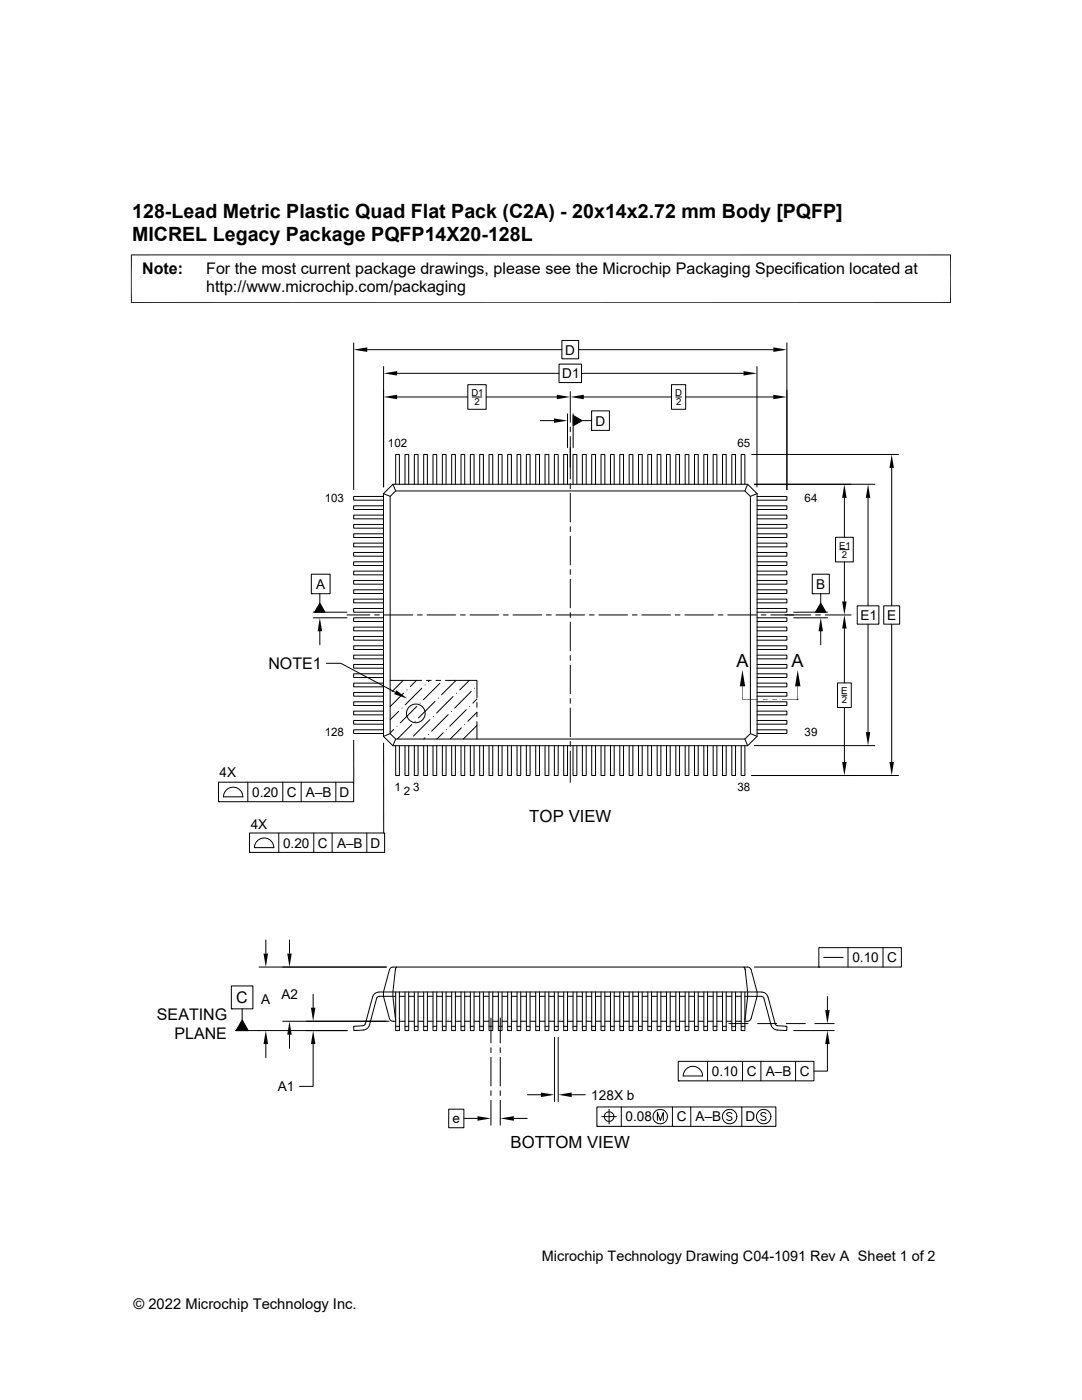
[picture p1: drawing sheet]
<svg xmlns="http://www.w3.org/2000/svg" width="216mm" height="279mm" viewBox="0 0 216 279" stroke-linecap="round" stroke-linejoin="round" font-family="sans-serif">
<g fill="none" stroke="#000" stroke-width=".2">
<path d="M26.1 50.9h163.7M26.2 50.8v9.7M189.7 50.8v9.7M26.1 60.4h163.7M70.6 68.4v29.3M73.3 69.8h38.8M76.5 73.2v24M79.2 74.5h32.3M79.2 79.2h14.1M93.3 76.8h3.7v4.9h-3.7zM94.2 79.2h1.9M97 79.2h14.1"/>
<path d="M111.5 72.7h4.5v3.6h-4.5zM112.1 67.9h3.4v3.7h-3.4zM113.8 78.1v6.2M115.5 69.8h38.8M116 74.5h32.4M116.5 79.2h17.5M134 76.8h2.8v4.9h-2.8zM134.9 79.2h1.1M136.8 79.2h17.5M151 73.2v24M157 68.4v29.3M76.5 98.5l1.4 .6"/>
<path d="M76.5 99.1h-5.9v.7h5.9M76.5 98.5l1.9-1.9h70.8l1.9 1.9v48.5l-1.9 1.8h-70.8l-1.9-1.8zM77.9 99.1l1.1-1.1h69.6l1.1 1.1v47.3l-1.1 1.1h-69.6l-1.1-1.1zM78.4 96.6l.6 1.4M79 96.6v-5.9h.7v5.9M80.8 96.6v-5.9h.8v5.9M82.7 96.6v-5.9h.7v5.9M84.5 96.6v-5.9h.8v5.9M86.4 96.6v-5.9h.7v5.9M88.3 96.6v-5.9h.7v5.9M90.1 96.6v-5.9h.8v5.9M92 96.6v-5.9h.7v5.9"/>
<path d="M93.9 96.6v-5.9h.7v5.9M95.7 96.6v-5.9h.8v5.9M97.6 96.6v-5.9h.7v5.9M99.4 96.6v-5.9h.8v5.9M101.3 96.6v-5.9h.7v5.9M103.2 96.6v-5.9h.7v5.9M105 96.6v-5.9h.8v5.9M106.9 96.6v-5.9h.8v5.9M107.8 83.9h2.7M108.8 96.6v-5.9h.7v5.9M110.6 96.6v-5.9h.8v5.9M112.5 96.6v-5.9h.7v5.9"/>
<path d="M113.2 82.6v6.7M113.8 85.2v1M113.8 87.1v8.5M113.8 96.5v1M113.8 98.4v5.8M114.3 96.6v-5.9h.8v5.9M114.4 82.9l1.8 1-1.8 1.1zM114.4 82.6v6.7M116.2 83.9h1.8M116.2 96.6v-5.9h.8v5.9M118 82h3.6v3.9h-3.6zM118 85.9h.1"/>
<path d="M118.1 96.6v-5.9h.7v5.9M119.9 96.6v-5.9h.8v5.9M121.8 96.6v-5.9h.8v5.9M123.7 96.6v-5.9h.7v5.9M125.5 96.6v-5.9h.8v5.9M127.4 96.6v-5.9h.7v5.9M129.3 96.6v-5.9h.7v5.9M131.1 96.6v-5.9h.8v5.9M133 96.6v-5.9h.7v5.9M134.9 96.6v-5.9h.7v5.9M136.7 96.6v-5.9h.8v5.9M138.6 96.6v-5.9h.7v5.9"/>
<path d="M140.4 96.6v-5.9h.8v5.9M142.3 96.6v-5.9h.7v5.9M144.2 96.6v-5.9h.7v5.9M146 96.6v-5.9h.8v5.9M147.9 96.6v-5.9h.7v5.9M149.2 96.6l-.6 1.4M150 90.7h29.3M150.5 96.6h24.1M151.1 98.5l-1.4 .6M151.1 99.1h5.9v.7h-5.9M168.5 99.4v7.8M173.2 99.4v21.5"/>
<path d="M177.9 93.4v27.5M62.1 114.6h3.8v3.9h-3.8zM62.1 118.5h.1M63.8 118.5v1.9M76.5 100.9h-5.9v.8h5.9M76.5 102.8h-5.9v.7h5.9M76.5 104.7h-5.9v.7h5.9M76.5 106.5h-5.9v.8h5.9M76.5 108.4h-5.9v.7h5.9M76.5 110.3h-5.9v.7h5.9M76.5 112.1h-5.9v.8h5.9M76.5 114h-5.9v.7h5.9"/>
<path d="M76.5 115.8h-5.9v.8h5.9M76.5 117.7h-5.9v.7h5.9M76.5 119.6h-5.9v.7h5.9M113.8 105.1v1M113.8 107v5.7M113.8 113.7v.9M113.8 115.6v5.7M151.1 100.9h5.9v.8h-5.9M151.1 102.8h5.9v.7h-5.9M151.1 104.7h5.9v.7h-5.9M151.1 106.5h5.9v.8h-5.9M151.1 108.4h5.9v.7h-5.9"/>
<path d="M151.1 110.3h5.9v.7h-5.9M151.1 112.1h5.9v.8h-5.9M151.1 114h5.9v.7h-5.9M151.1 115.8h5.9v.8h-5.9M151.1 117.7h5.9v.7h-5.9M151.1 119.6h5.9v.7h-5.9M162.1 114.6h3.4v3.9h-3.4zM162.1 118.5h.1M163.8 118.5v1.9M166.7 107.2h3.6v4.9h-3.6zM167.6 109.7h1.8M168.5 112.1v7.9"/>
<path d="M62.5 123.3h6.7M62.5 122.2h6.7M63.8 120.4l1.1 1.8h-2.1zM63.8 126v2.7M65.1 132.4h2.9l10.9 5.8M69.2 122.7h4.6M74.7 122.7h1M76.5 121.4h-5.9v.8h5.9M76.5 123.3h-5.9v.7h5.9M76.5 125.2h-5.9v.7h5.9M76.5 127h-5.9v.8h5.9M76.5 128.9h-5.9v.7h5.9"/>
<path d="M76.5 130.7h-5.9v.8h5.9M76.5 132.6h-5.9v.8h5.9M76.5 134.5h-5.9v.7h5.9M76.5 136.3h-5.9v.8h5.9M76.5 138.2h-5.9v.7h5.9M76.6 122.7h5.8M77.9 135.8h6.2M80.5 135.8l-2.3 2.2M80.5 138.3l-2.6 2.7M81.2 137.7h.1M83.1 135.8l-1.2 1.2M83.3 122.7h1"/>
<path d="M84.2 137.4l-3.3 3.3M84.8 136.7h.1M85.1 135.8h.9M85.2 122.7h5.7M85.7 135.8l-.2 .2M86.8 140l-3.3 3.3M87 135.8h.9M87.4 139.3h.1M87.8 136.4l-3.3 3.3M88.9 135.8h6.3v3.5M90.4 139l-3.3 3.3M91 135.8l-2.9 2.9"/>
<path d="M91.1 138.3h.1M91.9 122.7h.9M93.6 135.8l-1.9 1.9M93.8 122.7h5.7M94 138l-3.3 3.3M94.7 137.4h.1M95.2 139.5l-.8 .8M100.5 122.7h.9M102.4 122.7h5.7M109 122.7h1M110.9 122.7h5.7M113.8 122.3v.9"/>
<path d="M113.8 124.2v5.7M113.8 130.8v1M113.8 132.7v5.8M113.8 139.4v1M117.6 122.7h1M119.5 122.7h5.7M126.2 122.7h.9M128.1 122.7h5.7M134.7 122.7h1M136.7 122.7h5.7M143.3 122.7h1M145.2 122.7h5.7"/>
<path d="M148.1 139.6h3.2M148.2 137v2.6M151.1 121.4h5.9v.8h-5.9M151.1 123.3h5.9v.7h-5.9M151.1 125.2h5.9v.7h-5.9M151.1 127h5.9v.8h-5.9M151.1 128.9h5.9v.7h-5.9M151.1 130.7h5.9v.8h-5.9M151.1 132.6h5.9v.8h-5.9M151.1 134.5h5.9v.7h-5.9M151.1 136.3h5.9v.8h-5.9M151.1 138.2h5.9v.7h-5.9"/>
<path d="M151.9 122.7h.9M153.8 122.7h8M156 139.6h3.2M158.4 123.3h6.7M158.4 122.2h6.7M159.2 139.6h.1M159.2 137v2.7M162.8 122.7h.9M163.8 120.4l1 1.8h-2.1zM163.8 126v2.7M164.7 122.7h5.1M167.1 136.3h2.8v4.9h-2.8z"/>
<path d="M168 138.7h1M168.5 125.4v10.9M171 120.9h4.4v3.7h-4.4zM173.2 124.6v21.5M176.3 120.9h3.2v3.7h-3.2zM177.9 124.6v27.5M43.6 156.1h27v3.9h-27zM43.6 160h.1M48.5 159a1.93 1.93 0 0 0-2-1.9 1.93 1.93 0 0 0-1.9 1.9h3.9M49.4 156.1v3.9M56.4 156.1v3.9M60.1 156.1v3.9"/>
<path d="M67 156.1v3.9M70.6 147.7v8.4M76.5 140.1h-5.9v.7h5.9M76.5 141.9h-5.9v.8h5.9M76.5 143.8h-5.9v.7h5.9M76.5 145.6h-5.9v.8h5.9M76.5 148.3l.1 17.9M77.9 146.4l-1.4 .6M78.5 145.6l-.6 .7M79 147.5l-.6 1.3M79 148.8v6h.7v-6M79.2 144.9h.1"/>
<path d="M79.5 142l-1.6 1.6M80.2 141.3h.1M80.8 148.8v6h.8v-6M82.2 144.6l-2.9 2.9M82.7 148.8v6h.7v-6M82.8 143.9h.1M83.2 141l-3.3 3.3M83.8 140.3h.1M84.5 148.8v6h.8v-6M84.8 147.2l-.2 .3M85.5 146.6h.1M85.8 143.6l-3.3 3.3"/>
<path d="M86.4 148.8v6h.7v-6M86.5 143h.1M88.3 148.8v6h.7v-6M88.4 146.2l-1.2 1.3M89.1 145.6h.1M89.4 142.6l-3.3 3.3M90.1 142h.1M90.1 148.8v6h.8v-6M92 148.8v6h.7v-6M92.1 145.3l-2.3 2.2M92.7 144.6h.1M93 141.6l-3.3 3.3"/>
<path d="M93.7 141h.1M93.9 148.8v6h.7v-6M95.2 142.2l-1.8 1.7M95.2 140.2v1M95.2 142.1v1M95.2 144v3.5M95.2 144.8l-2.7 2.7M95.7 148.8v6h.8v-6M97.6 148.8v6h.7v-6M99.4 148.8v6h.8v-6M101.3 148.8v6h.7v-6M103.2 148.8v6h.7v-6"/>
<path d="M105 148.8v6h.8v-6M106.9 148.8v6h.8v-6M108.8 148.8v6h.7v-6M110.6 148.8v6h.8v-6M112.5 148.8v6h.7v-6M113.8 141.3v5.7M113.8 148v.9M113.8 149.9v6.2M114.3 148.8v6h.8v-6M116.2 148.8v6h.8v-6M118.1 148.8v6h.7v-6M119.9 148.8v6h.8v-6"/>
<path d="M121.8 148.8v6h.8v-6M123.7 148.8v6h.7v-6M125.5 148.8v6h.8v-6M127.4 148.8v6h.7v-6M129.3 148.8v6h.7v-6M131.1 148.8v6h.8v-6M133 148.8v6h.7v-6M134.9 148.8v6h.7v-6M136.7 148.8v6h.8v-6M138.6 148.8v6h.7v-6M140.4 148.8v6h.8v-6M142.3 148.8v6h.7v-6"/>
<path d="M144.2 148.8v6h.7v-6M146 148.8v6h.8v-6M147.9 148.8v6h.7v-6M148.6 147.5l.6 1.3M149.7 146.4l1.4 .6M150 154.8h29.3M150.5 148.8h24.1M151.1 140.1h5.9v.7h-5.9M151.1 141.9h5.9v.8h-5.9M151.1 143.8h5.9v.7h-5.9M151.1 145.6h5.9v.8h-5.9M168.5 141.2v10.9"/>
<path d="M49.8 166.2h27v3.9h-27zM49.8 170.1h.1M54.6 169.2a1.93 1.93 0 0 0-1.9-2 1.93 1.93 0 0 0-1.9 2h3.9M55.6 166.2v3.9M62.6 166.2v3.9M66.3 166.2v3.9M73.2 166.2v3.9M46.2 196.8h4.3v4.5h-4.3zM51.7 193h25.4M53 187.6v2.7M57.8 187.6v2.7M62.5 198.4v2.7"/>
<path d="M78.9 193.5l-.5 4.5 .5 5.3M79 198v7.7h.7v-7.7M79 193.2l-.1 .3M79 198.8l-3.4 .1-.3 .1-1.6 5.6a1.34 1.34 0 0 1-1.2 .9l-1.9 .2v-.9l1.9-.1M79.2 193l-.2 .2M79.7 198.8h1.1M80.8 198v7.7h.8v-7.7M81.6 198.8h1.1M82.7 198v7.7h.7v-7.7M83.4 198.8h1.1M84.5 198v7.7h.8v-7.7M85.3 198.8h1.1"/>
<path d="M86.4 198v7.7h.7v-7.7M87.1 198.8h1.2M88.3 198v7.7h.7v-7.7M89 198.8h1.1M90.1 198v7.7h.8v-7.7M90.9 198.8h1.1M92 198v7.7h.7v-7.7M92.7 198.8h1.2M93.9 198v7.7h.7v-7.7M94.6 198.8h1.1M95.7 198v7.7h.8v-7.7M96.5 198.8h1.1"/>
<path d="M97.6 198v7.7h.7v-7.7M98.3 198.8h1.1M99.4 198v7.7h.8v-7.7M100.2 198.8h1.1M101.3 198v7.7h.7v-7.7M102 198.8h1.2M103.2 198v7.7h.7v-7.7M103.9 198.8h1.1M105 198v7.7h.8v-7.7M105.8 198.8h1.1M106.9 198v7.7h.8v-7.7M107.7 198.8h1.1"/>
<path d="M108.8 198v7.7h.7v-7.7M109.5 198.8h1.1M110.6 198v7.7h.8v-7.7M111.4 198.8h1.1M112.5 198v7.7h.7v-7.7M113.2 198.8h1.1M114.3 198v7.7h.8v-7.7M115.1 198.8h1.1M116.2 198v7.7h.8v-7.7M117 198.8h1.1M118.1 198v7.7h.7v-7.7M118.8 198.8h1.1"/>
<path d="M119.9 198v7.7h.8v-7.7M120.7 198.8h1.1M121.8 198v7.7h.8v-7.7M122.6 198.8h1.1M123.7 198v7.7h.7v-7.7M124.4 198.8h1.1M125.5 198v7.7h.8v-7.7M126.3 198.8h1.1M127.4 198v7.7h.7v-7.7M128.1 198.8h1.2M129.3 198v7.7h.7v-7.7M130 198.8h1.1"/>
<path d="M131.1 198v7.7h.8v-7.7M131.9 198.8h1.1M133 198v7.7h.7v-7.7M133.7 198.8h1.2M134.9 198v7.7h.7v-7.7M135.6 198.8h1.1M136.7 198v7.7h.8v-7.7M137.5 198.8h1.1M138.6 198v7.7h.7v-7.7M139.3 198.8h1.1M140.4 198v7.7h.8v-7.7M141.2 198.8h1.1"/>
<path d="M142.3 198v7.7h.7v-7.7M143 198.8h1.2M144.2 198v7.7h.7v-7.7M144.9 198.8h1.1M146 198v7.7h.8v-7.7M146.8 198.8h1.1M147.9 198v7.7h.7v-7.7M148.4 193l.2 .2M148.6 193.2l.1 .3M148.6 198.8l3.4 .1 .3 .1 1.6 5.6a1.38 1.38 0 0 0 1.2 1l1.9 .1v-.9l-1.9-.1M148.7 193.5l.5 4.5-.5 5.3M150.5 193h12.9"/>
<path d="M163.4 189.1h16.5v3.9h-16.5zM163.4 193h.1M164.4 191.1h3.8M165.1 198.9v2.7M169.2 189.1v3.9M176.2 189.1v3.9M46.2 201.3h.1M47 205.7h22.3M48.3 203.6l1.2 2.1h-2.4zM48.3 201.3v2.3M53 208.4v2.7M57.8 206.5v2.7"/>
<path d="M62.5 208.4v8.4h-2.7M72.5 204.7l.4-.3 1.4-5.4a1.37 1.37 0 0 1 1.3-1h76.4a1.41 1.41 0 0 1 1.2 1l1.5 5.3 .4 .4M77.6 203.8h-21.2M78.9 203.3l.1 .3M79 203.8h-.9l-.3-.4-1.3-4.6v-.8l1.2-4.5 .6-.5h70.9l.4 .1 .3 .4 1.2 4.5v.8l-1.3 4.6-.3 .4h-.9M79 204.8h.7M79.7 203.8h1.1M80.8 204.8h.8M81.6 203.8h1.1M82.7 204.8h.7M83.4 203.8h1.1M84.5 204.8h.8"/>
<path d="M85.3 203.8h1.1M86.4 204.8h.7M87.1 203.8h1.2M88.3 204.8h.7M89 203.8h1.1M90.1 204.8h.8M90.9 203.8h1.1M92 204.8h.7M92.7 203.8h1.2M93.9 204.8h.7M94.6 203.8h1.1M95.7 204.8h.8"/>
<path d="M96.5 203.8h1.1M97.6 204.8h.7M98 203.2v5M98 209.1v1M98 211v5.7M98 217.7v.9M98 219.6v5M98.3 203.8h1.1M99.4 204.8h.8M99.8 203.2v5M99.8 209.1v1M99.8 211v5.7"/>
<path d="M99.8 217.7v.9M99.8 219.6v5M100.2 203.8h1.1M101.3 204.8h.7M102 203.8h1.2M103.2 204.8h.7M103.9 203.8h1.1M105 204.8h.8M105.2 218.5h2.7M105.8 203.8h1.1M106.9 204.8h.8M107.7 203.8h1.1"/>
<path d="M108.8 204.8h.7M109.5 203.8h1.1M110.6 204.8h.8M110.6 207v12.8M111.4 203.8h1.1M111.4 207v12.8M112.5 204.8h.7M113.2 203.8h1.1M114.1 218.5h2.7M114.3 204.8h.8M115.1 203.8h1.1M116.2 204.8h.8"/>
<path d="M117 203.8h1.1M118.1 204.8h.7M118.8 203.8h1.1M119.9 204.8h.8M120.7 203.8h1.1M121.8 204.8h.8M122.6 203.8h1.1M123.7 204.8h.7M124.4 203.8h1.1M125.5 204.8h.8M126.3 203.8h1.1M127.4 204.8h.7"/>
<path d="M128.1 203.8h1.2M129.3 204.8h.7M130 203.8h1.1M131.1 204.8h.8M131.9 203.8h1.1M133 204.8h.7M133.7 203.8h1.2M134.9 204.8h.7M135.3 211.8h27.1v3.9h-27.1zM135.3 215.7h.1M135.6 203.8h1.1M136.7 204.8h.8"/>
<path d="M137.5 203.8h1.1M138.6 204.8h.7M139.3 203.8h1.1M140.2 214.7a1.93 1.93 0 0 0-1.9-1.9 1.93 1.93 0 0 0-2 1.9h3.9M140.4 204.8h.8M141.2 203.8h1.1M141.2 211.8v3.9M142.3 204.8h.7M143 203.8h1.2M144.2 204.8h.7M144.9 203.8h1.1M145.4 204.3h3.9"/>
<path d="M146 204.8h.8M146.8 203.8h1.1M147.9 204.8h.7M148.2 211.8v3.9M148.7 203.3l-.1 .3M151.2 204.3h3.8M151.8 211.8v3.9M156.9 204.3h3.8M158.4 205.7h8.1M158.7 211.8v3.9M162.6 204.3h3.9M165.1 208.4v5.4h-2.7"/>
<path d="M89.5 221.4h3.1v3.7h-3.1zM92.6 223.2h2.7M102.5 223.2h2.7M119.1 220.9h35.7v3.9h-35.7zM119.1 224.8h.1M120.1 222.8h2.9M121.5 221.4v2.9M124 220.9v3.9M131.2 223.6v-1.6l.6 1.6 .6-1.6v1.6M134.2 220.9v3.9M137.8 220.9v3.9M146 222.3a.58 .58 0 0 0-.5-.3 .58 .58 0 0 0-.5 .4l.2 .2 .7 .3a.36 .36 0 0 1 0 .6 .69 .69 0 0 1-.9-.1"/>
<path d="M148 220.9v3.9M152.8 222.3a.58 .58 0 0 0-.5-.3 .58 .58 0 0 0-.5 .4l.2 .2 .7 .3a.36 .36 0 0 1 0 .6 .69 .69 0 0 1-.9-.1"/>
<circle cx="83" cy="142.4" r="1.86"/>
<circle cx="121.5" cy="222.8" r=".96"/>
<circle cx="131.7" cy="222.8" r="1.44"/>
<circle cx="145.6" cy="222.8" r="1.44"/>
<circle cx="152.4" cy="222.8" r="1.44"/>
</g>
<g fill="#000">
<path d="M70.6 69.8l2.7-.5v.9zM76.5 74.5l2.7-.4v.9zM76.5 79.2l2.7-.4v.9zM111.1 78.8l2.7 .4-2.7 .5zM113.8 79.2l2.7-.4v.9zM148.4 74.1l2.6 .4-2.6 .5zM154.3 69.3l2.7 .5-2.7 .4zM154.3 78.8l2.7 .4-2.7 .5zM110.5 83.5l2.7 .4-2.7 .5zM114.4 82.9l1.8 1-1.8 1.1zM168.5 96.6l.4 2.8h-.9zM173.2 96.6l.5 2.8h-.9z"/>
<path d="M177.9 90.7l.5 2.7h-.9zM63.8 123.3l.5 2.7h-.9zM63.8 120.4l1.1 1.8h-2.1zM79.1 137.8l2.2 1.6-2.6-.9zM148.1 133.7l.6 3.3h-1.1zM152.2 139.6h1l-1 .1zM152.2 139.7l1-.1v.1zM154.1 139.6h1l-1 .1zM154.1 139.7l1-.1v.1zM159.2 133.7l.5 3.3h-1.1zM163.8 123.3l.4 2.7h-.9zM163.8 120.4l1 1.8h-2.1z"/>
<path d="M168 120h.9l-.4 2.7zM168.5 122.7l.4 2.7h-.9zM168 152.1h.9l-.4 2.7zM172.8 146.1h.9l-.5 2.7zM177.5 152.1h.9l-.5 2.7zM52.6 190.3h.9l-.5 2.7zM57.3 190.3h.9l-.4 2.7zM48.3 203.6l1.2 2.1h-2.4zM53 205.7l.5 2.7h-.9zM57.8 203.8l.4 2.7h-.9zM62 201.1h.9l-.4 2.7zM62.5 205.7l.4 2.7h-.9z"/>
<path d="M107.9 218l2.7 .5-2.7 .4zM111.4 218.5l2.7-.5v.9zM164.7 201.6h.9l-.5 2.7zM165.1 205.7l.5 2.7h-.9zM95.3 222.8l2.7 .4-2.7 .5zM99.8 223.2l2.7-.4v.9z"/>
</g>
<g font-size="3.9">
<text x="26.4" y="43.5">128-Lead Metric Plastic Quad Flat Pack (C2A) - 20x14x2.72 mm Body [PQFP]</text>
<text x="26.4" y="48">MICREL Legacy Package PQFP14X20-128L</text>
</g>
<g font-size="3.6">
<text x="146.9" y="133">A</text>
<text x="158" y="133">A</text>
</g>
<g font-size="3.3">
<text x="105.6" y="164.1">TOP VIEW</text>
<text x="101.9" y="229.1">BOTTOM VIEW</text>
</g>
<g font-size="3.2">
<text x="28.4" y="54.6">Note:</text>
<text x="41.1" y="58.3">http://www.microchip.com/packaging</text>
<text x="41.1" y="54.6">For the most current package drawings, please see the Microchip Packaging Specification located at</text>
<text x="53.6" y="133.5">NOTE1</text>
<text x="31.3" y="203.6">SEATING</text>
<text x="47.1" y="200.2">C</text>
<text x="34.8" y="207.4">PLANE</text>
</g>
<g font-size="2.9">
<text x="108.1" y="251.7">Microchip Technology Drawing C04-1091 Rev A Sheet 1 of 2</text>
<text x="26.6" y="261.3">© 2022 Microchip Technology Inc.</text>
</g>
<g font-size="2.7">
<text x="112.8" y="70.8">D</text>
<text x="112.2" y="75.5">D1</text>
<text x="118.8" y="84.9">D</text>
<text x="63.1" y="117.5">A</text>
<text x="162.8" y="117.5">B</text>
<text x="171.7" y="123.7">E1</text>
<text x="177" y="123.7">E</text>
<text x="43.8" y="155.1">4X</text>
<text x="50.3" y="159">0.20</text>
<text x="57.3" y="159">C</text>
<text x="61" y="159">A–B</text>
<text x="67.8" y="159">D</text>
<text x="50" y="165.5">4X</text>
<text x="56.5" y="169.1">0.20</text>
<text x="63.4" y="169.2">C</text>
<text x="67.2" y="169.2">A–B</text>
<text x="74" y="169.2">D</text>
<text x="170.1" y="192">0.10</text>
<text x="177" y="192">C</text>
<text x="52.1" y="200.3">A</text>
<text x="56.2" y="199.4">A2</text>
<text x="142" y="214.7">0.10</text>
<text x="149" y="214.7">C</text>
<text x="152.8" y="214.7">A–B</text>
<text x="159.6" y="214.7">C</text>
<text x="55.5" y="217.8">A1</text>
<text x="118" y="219.4">128X b</text>
<text x="90.3" y="224.2">e</text>
<text x="124.8" y="223.8">0.08</text>
<text x="135" y="223.8">C</text>
<text x="138.8" y="223.8">A–B</text>
<text x="148.8" y="223.8">D</text>
</g>
<g font-size="2.3">
<text x="77.4" y="89.1">102</text>
<text x="147.2" y="89.1">65</text>
<text x="64.8" y="100.2">103</text>
<text x="160.5" y="100.3">64</text>
<text x="64.8" y="146.8">128</text>
<text x="160.5" y="146.8">39</text>
<text x="78.7" y="157.8">1</text>
<text x="80.6" y="158.6">2</text>
<text x="82.4" y="157.8">3</text>
<text x="147.2" y="157.8">38</text>
</g>
<g font-size="1.9">
<text x="94.1" y="79">D1</text>
<text x="94.7" y="80.8">2</text>
<text x="134.7" y="79">D</text>
<text x="134.9" y="80.8">2</text>
<text x="167.4" y="109.5">E1</text>
<text x="168" y="111.3">2</text>
<text x="167.8" y="138.5">E</text>
<text x="168" y="140.3">2</text>
</g>
</svg>
